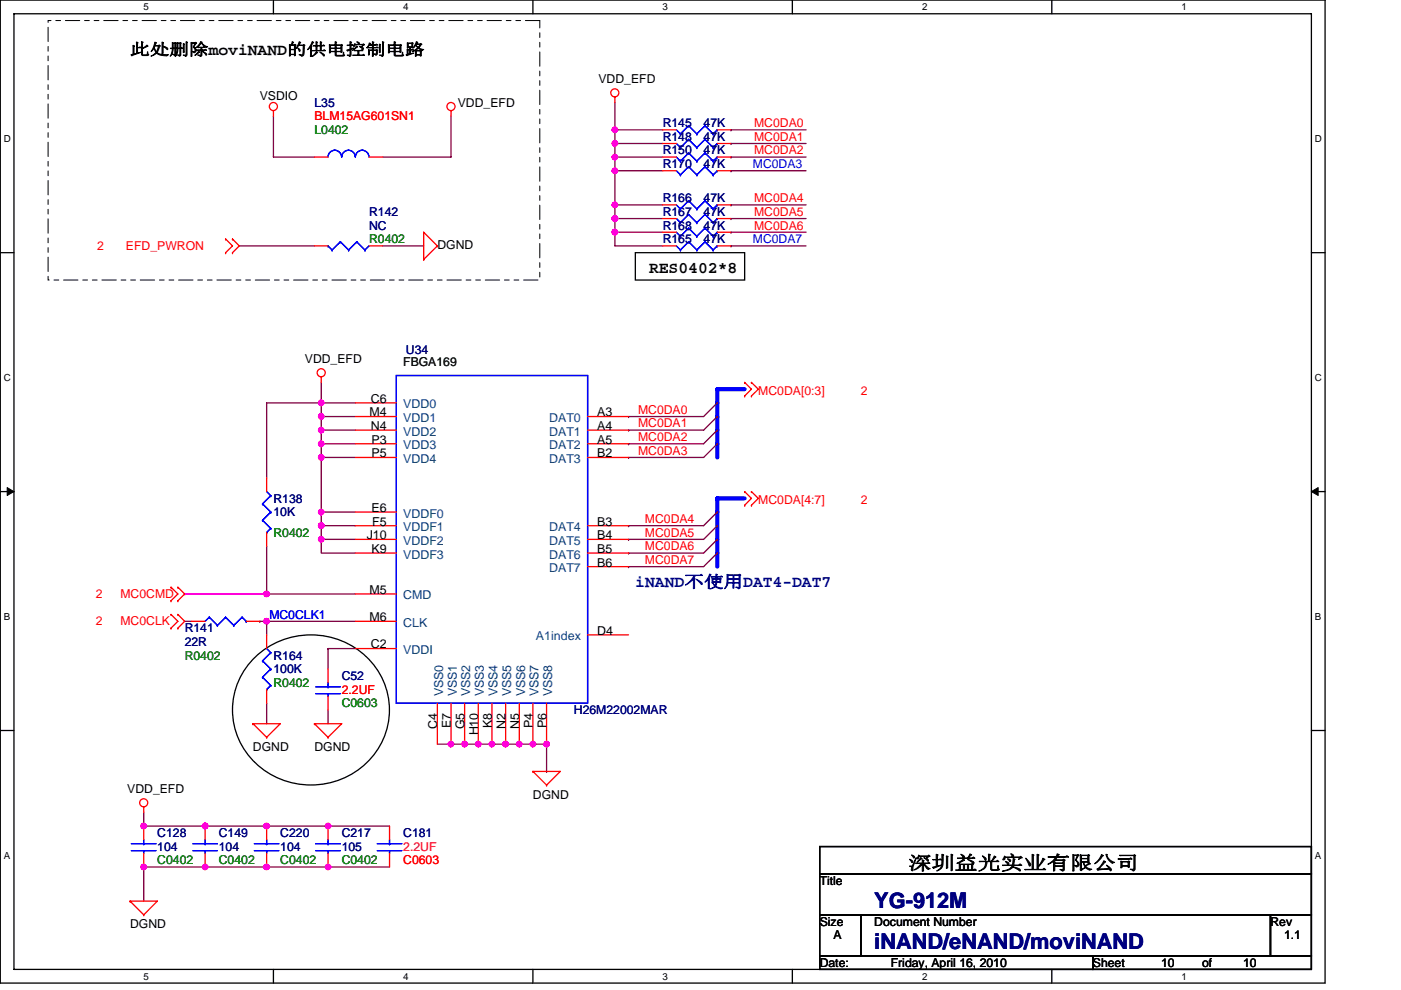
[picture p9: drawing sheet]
<svg xmlns="http://www.w3.org/2000/svg" width="297mm" height="210mm" viewBox="0 0 297 210" stroke-linecap="round" stroke-linejoin="round" font-family="sans-serif">
<path d="M.1 0h280.8v208.5h-280.8zM3 2.9h275v202.7h-275z" fill="none" stroke="#000" stroke-width=".28"/>
<g fill="#fff">
<path d="M30.5 .3h1.1v2.3h-1.1z"/>
<path d="M30.5 205.9h1.1v2.3h-1.1z"/>
</g>
<path d="M58 0v2.9M58 205.6v2.9" fill="none" stroke="#000" stroke-width=".28"/>
<g fill="#fff">
<path d="M85.5 .3h1.1v2.3h-1.1z"/>
<path d="M85.5 205.9h1.1v2.3h-1.1z"/>
</g>
<path d="M113 0v2.9M113 205.6v2.9" fill="none" stroke="#000" stroke-width=".28"/>
<g fill="#fff">
<path d="M140.5 .3h1.1v2.3h-1.1z"/>
<path d="M140.5 205.9h1.1v2.3h-1.1z"/>
</g>
<path d="M168 0v2.9M168 205.6v2.9" fill="none" stroke="#000" stroke-width=".28"/>
<g fill="#fff">
<path d="M195.5 .3h1.2v2.3h-1.2z"/>
<path d="M195.5 205.9h1.2v2.3h-1.2z"/>
</g>
<path d="M223 0v2.9M223 205.6v2.9" fill="none" stroke="#000" stroke-width=".28"/>
<g fill="#fff">
<path d="M250.5 .3h1.2v2.3h-1.2z"/>
<path d="M250.5 205.9h1.2v2.3h-1.2z"/>
<path d="M.8 28.3h1.5v2.3h-1.5z"/>
<path d="M278.8 28.3h1.5v2.3h-1.5z"/>
<path d="M.8 78.9h1.5v2.3h-1.5z"/>
<path d="M278.8 78.9h1.5v2.3h-1.5z"/>
</g>
<path d="M.1 53.6h2.9M278 53.6h2.9" fill="none" stroke="#000" stroke-width=".28"/>
<g fill="#fff">
<path d="M.8 129.6h1.4v2.3h-1.4z"/>
<path d="M278.8 129.6h1.4v2.3h-1.4z"/>
</g>
<path d="M.1 104.3h2.9M278 104.3h2.9" fill="none" stroke="#000" stroke-width=".28"/>
<path d="M1.5 103.4l1.5 .9-1.5 .8zM278 104.3l1.5-.9v1.7z" fill="#000" stroke="#000" stroke-width=".21"/>
<g fill="#fff">
<path d="M.8 180.3h1.4v2.3h-1.4z"/>
<path d="M278.8 180.3h1.4v2.3h-1.4z"/>
</g>
<path d="M134.7 53.6h23.2v5.8h-23.2zM54.2 139.3a17 17 0 0 1 27.6 6.5 16 16 0 0 1-14.2 20.6 16.2 16.2 0 0 1-18-19 15.7 15.7 0 0 1 4.6-8.1zM.1 154.9h2.9M278 154.9h2.9M173.8 179.6h104.2v5.7h-104.2zM173.8 194h8.7v8.7h-8.7zM173.8 185.3h104.2v8.7h-104.2zM182.5 194h86.9v8.7h-86.9zM269.4 194h8.6v8.7h-8.6zM173.8 202.7h57.9v2.9h-57.9zM231.7 202.7h46.3v2.9h-46.3z" fill="none" stroke="#000" stroke-width=".28"/>
<g fill="none" stroke="#800040" stroke-width=".28">
<path d="M58 24.6v8.7h8.7M95.6 24.6v8.7h-14.5M130.4 36.2v7.3M130.4 36.2h.1M130.4 21.7v5.8h10.1M130.4 27.5v2.9h10.1M130.4 27.5h.1M130.4 30.4v2.9h10.1M130.4 30.4h.1M130.4 33.3h.1M130.4 36.2h10.1M130.4 33.3v2.9"/>
<path d="M155 27.5h.1M155 30.4h.1M155 33.3h.1M155 36.2h.1M155 36.2h15.9M155 27.5h15.9M155 30.4h15.9M155 33.3h15.9M50.7 52.2h16M81.1 52.2h8.7M130.4 49.3v2.9h10.1M130.4 43.5h10.1"/>
<path d="M130.4 49.3h.1M130.4 43.5v2.9h10.1M130.4 43.5h.1M130.4 49.3h10.1M130.4 46.4v2.9M155 43.5h.1M155 46.4h.1M155 49.3h.1M155 52.2h.1M155 49.3h15.9M155 43.5h15.9M155 46.4h15.9"/>
<path d="M155 52.2h15.9M56.5 85.4h.1M56.5 85.4h11.6M56.5 85.4v16M68.1 85.4h.1M68.1 85.4v2.9h7.3M68.1 88.3v2.9h7.3M68.1 88.3h.1M68.1 91.2v2.9h7.3M68.1 91.2h.1M68.1 94.1v2.9h7.3M68.1 94.1h.1"/>
<path d="M68.1 97h.1M68.1 81.1v4.3M68.1 85.4h7.3M68.1 97v17.4M133.3 88.3h.1M133.3 97h.1M133.3 94.1h.1M133.3 91.2h.1M152.1 88.3h.1M152.1 85.4h.1M152.1 91.2h.1M152.1 94.1h.1"/>
<path d="M152.1 85.4l-2.9 2.9h-15.9M152.1 94.1l-2.9 2.9h-15.9M152.1 91.2l-2.9 2.9h-15.9M152.1 88.3l-2.9 2.9h-15.9M56.5 115.8v10.2h18.9M68.1 114.4h.1M68.1 114.4v2.9h7.3M68.1 111.5h7.3M68.1 108.6h7.3M68.1 108.6h.1M68.1 111.5h.1M68.1 114.4h7.3"/>
<path d="M133.3 117.3h.1M133.3 114.4h.1M133.3 111.5h.1M152.1 108.6h.1M152.1 114.4h.1M152.1 117.3h.1M152.1 111.5h.1M152.1 111.5l-2.9 2.9h-15.9M152.1 114.4l-2.9 2.9h-15.9M152.1 108.6l-2.9 2.9h-15.9M152.1 117.3l-2.9 2.9h-15.9M39.2 131.8h1.4"/>
<path d="M55.1 131.8h1.4v2.9M55.1 131.8h.1M56.5 131.8h.1M56.5 131.8h18.9M69.6 137.6v4.3M69.6 137.6h.1M69.6 137.6h5.8M133.3 120.2h.1M56.5 149.1v4.4M69.6 150.6v2.9M92.7 157.8h20.3M95.6 157.8h.1"/>
<path d="M98.5 157.8h.1M101.4 157.8h.1M104.3 157.8h.1M107.2 157.8h.1M110.1 157.8h.1M113 157.8h2.9v5.8M113 157.8h.1M30.5 175.2h.1M30.5 172.3v2.9M30.5 175.2h52.1M43.5 175.2h.1M56.5 175.2h.1"/>
<path d="M69.6 175.2h.1M115.9 163.6h.1M30.5 183.9v7.2M30.5 183.9h.1M30.5 183.9h52.1M43.5 183.9h.1M56.5 183.9h.1M69.6 183.9h.1"/>
</g>
<path d="M157.9 82.5h-5.8v14.5M152.1 105.7v14.5M152.1 105.7h5.8M152.1 105.7h.1" fill="none" stroke="#00f" stroke-width=".87"/>
<g fill="#f0f" stroke="#f0f" stroke-width=".28">
<path d="M56.4 125.9l.2 .1z" fill-rule="evenodd"/>
<path d="M39.1 125.9l.1 .1z" fill-rule="evenodd"/>
<circle cx="130.4" cy="36.2" r=".57"/>
<circle cx="130.4" cy="27.5" r=".57"/>
<circle cx="130.4" cy="30.4" r=".57"/>
<circle cx="130.4" cy="49.2" r=".57"/>
<circle cx="130.4" cy="46.3" r=".57"/>
<circle cx="130.4" cy="43.5" r=".57"/>
<circle cx="68.1" cy="85.4" r=".57"/>
<circle cx="68.1" cy="114.4" r=".57"/>
<circle cx="68.1" cy="88.3" r=".57"/>
<circle cx="68.1" cy="91.2" r=".57"/>
<circle cx="68.1" cy="94.1" r=".57"/>
<circle cx="56.5" cy="126" r=".57"/>
<circle cx="69.6" cy="183.9" r=".57"/>
<circle cx="30.5" cy="183.9" r=".57"/>
<circle cx="69.6" cy="175.2" r=".57"/>
<circle cx="43.5" cy="175.2" r=".57"/>
<circle cx="30.5" cy="175.2" r=".57"/>
<circle cx="130.4" cy="33.3" r=".57"/>
<circle cx="68.1" cy="111.5" r=".57"/>
<circle cx="68.1" cy="108.6" r=".57"/>
<circle cx="68.1" cy="97" r=".57"/>
<circle cx="115.9" cy="157.8" r=".57"/>
<circle cx="95.6" cy="157.8" r=".57"/>
<circle cx="107.2" cy="157.8" r=".57"/>
<circle cx="104.3" cy="157.8" r=".57"/>
<circle cx="113" cy="157.8" r=".57"/>
<circle cx="101.4" cy="157.8" r=".57"/>
<circle cx="110.1" cy="157.8" r=".57"/>
<circle cx="98.5" cy="157.8" r=".57"/>
<circle cx="56.5" cy="131.8" r=".57"/>
<circle cx="43.5" cy="183.9" r=".57"/>
<circle cx="56.5" cy="175.2" r=".57"/>
<circle cx="56.5" cy="183.9" r=".57"/>
</g>
<path d="M39.2 126h.1M39.2 126h17.3" fill="none" stroke="#f0f" stroke-width=".28"/>
<g fill="none" stroke="#f00" stroke-width=".28">
<path d="M58 23.5v1.1M66.7 33.3h2.9M78.2 33.3h2.9M95.6 23.5v1.1M130.4 20.6v1.1M140.5 36.2h2.9M140.5 33.3h2.9M140.5 27.5h2.9M140.5 30.4h2.9M152.1 36.2h2.9M152.1 33.3h2.9M152.1 27.5h2.9"/>
<path d="M152.1 30.4h2.9M47.8 53.6h.1M47.8 50.7h.1M47.8 50.7l1.5 1.5-1.5 1.4M49.3 50.7h.1M49.3 53.6h.1M49.3 50.7l1.4 1.5-1.4 1.4M66.7 52.2h2.9M78.2 52.2h2.9M89.8 55h.1M92.7 52.2l-2.9-2.9v5.7M92.7 52.2h.1"/>
<path d="M92.7 52.2l-2.9 2.8M140.5 46.4h2.9M140.5 49.3h2.9M140.5 52.2h2.9M140.5 43.5h2.9M152.1 46.4h2.9M152.1 49.3h2.9M152.1 52.2h2.9M152.1 43.5h2.9M68.1 79.9v1.2M75.4 85.4h8.6M75.4 88.3h8.6"/>
<path d="M75.4 91.2h8.6M75.4 94.1h8.6M75.4 97h8.6M124.6 88.3h8.7M124.6 91.2h8.7M124.6 94.1h8.7M124.6 97h8.7M157.9 81.1h.1M157.9 84h.1M157.9 81.1l1.4 1.4-1.4 1.5M159.3 81.1h.1M159.3 84h.1"/>
<path d="M159.3 81.1l1.5 1.4-1.5 1.5M56.5 101.4v2.9M56.5 112.9v2.9M75.4 108.6h8.6M75.4 111.5h8.6M75.4 114.4h8.6M75.4 117.3h8.6M124.6 111.5h8.7M124.6 114.4h8.7M124.6 117.3h8.7M157.9 104.3h.1M157.9 107.2h.1"/>
<path d="M157.9 104.3l1.4 1.4-1.4 1.5M159.3 104.3h.1M159.3 107.2h.1M159.3 104.3l1.5 1.4-1.5 1.5M36.3 127.4h.1M36.3 124.5h.1M36.3 133.2h.1M36.3 130.3h.1M36.3 124.5l1.4 1.5-1.4 1.4M36.3 130.3l1.4 1.5-1.4 1.4M37.7 124.5h.1M37.7 127.4h.1"/>
<path d="M37.7 130.3h.1M37.7 133.2h.1M37.7 124.5l1.5 1.5-1.5 1.4M37.7 130.3l1.5 1.5-1.5 1.4M40.6 131.8h2.9M52.2 131.8h2.9M56.5 134.7v2.9M75.4 126h8.6M75.4 131.8h8.6M75.4 137.6h8.6M124.6 120.2h8.7M124.6 134.7h8.7"/>
<path d="M53.6 153.5h5.8l-2.9 2.9M53.6 153.5h.1M53.6 153.5l2.9 2.9M56.5 156.4h.1M56.5 146.3v2.8M66.7 153.5h5.8l-2.9 2.9M66.7 153.5h.1M66.7 153.5l2.9 2.9M69.6 156.4h.1M69.6 141.9v2.9M69.6 147.7v2.9M92.7 149.1v8.7"/>
<path d="M95.6 149.1v8.7M98.5 149.1v8.7M101.4 149.1v8.7M104.3 149.1v8.7M107.2 149.1v8.7M110.1 149.1v8.7M113 149.1v8.7M115.9 149.1v8.7M30.5 171.2v1.1M30.5 175.2v2.9M43.5 175.2v2.9M56.5 175.2v2.9"/>
<path d="M69.6 175.2v2.9M82.6 175.2v2.9M113 163.6h5.8l-2.9 2.9M113 163.6h.1M113 163.6l2.9 2.9M115.9 166.5h.1M27.6 191.1h5.8l-2.9 2.9M27.6 191.1h.1M27.6 191.1l2.9 2.9M30.5 194h.1M30.5 181v2.9M43.5 181v2.9"/>
<path d="M56.5 181v2.9M69.6 181v2.9M82.6 181v2.9"/>
<circle cx="130.4" cy="19.7" r=".86"/>
<circle cx="58" cy="22.6" r=".86"/>
<circle cx="95.6" cy="22.6" r=".86"/>
<circle cx="68.1" cy="79.1" r=".86"/>
<circle cx="30.5" cy="170.3" r=".86"/>
</g>
<path d="M10.2 4.4h104.2v55h-104.2z" fill="none" stroke="#000" stroke-width=".21" stroke-dasharray="3 1 1 1 1 1"/>
<g fill="none" stroke="#00f" stroke-width=".28">
<path d="M69.6 33.3a1.43 1.43 0 0 1 1.4-1.4 1.45 1.45 0 0 1 1.4 1.4M72.5 33.3a1.43 1.43 0 0 1 1.4-1.4 1.45 1.45 0 0 1 1.4 1.4M75.4 33.3a1.42 1.42 0 0 1 1.4-1.4 1.45 1.45 0 0 1 1.4 1.4M143.4 36.2l.9 .9M143.4 27.5l.9 .9M143.4 30.4l.9 .9M143.4 33.3l.9 .9M144.3 37.1h.1M144.3 28.4h.1M144.3 31.3h.1M144.3 34.2h.1M146 35.3h.1"/>
<path d="M146 26.7h.1M146 29.6h.1M146 32.4h.1M146 35.3l-1.7 1.8M146 35.3l1.7 1.8M146 26.7l-1.7 1.7M146 26.7l1.7 1.7M146 29.6l-1.7 1.7M146 29.6l1.7 1.7M146 32.4l-1.7 1.8M146 32.4l1.7 1.8M147.7 37.1h.1"/>
<path d="M147.7 28.4h.1M147.7 31.3h.1M147.7 34.2h.1M149.5 35.3h.1M149.5 26.7h.1M149.5 29.6h.1M149.5 32.4h.1M149.5 35.3l-1.8 1.8M149.5 35.3l1.7 1.8M149.5 26.7l-1.8 1.7M149.5 26.7l1.7 1.7M149.5 29.6l-1.8 1.7"/>
<path d="M149.5 29.6l1.7 1.7M149.5 32.4l-1.8 1.8M149.5 32.4l1.7 1.8M151.2 37.1h.1M151.2 28.4h.1M151.2 31.3h.1M151.2 34.2h.1M152.1 36.2h.1M152.1 27.5h.1M152.1 30.4h.1M152.1 33.3h.1M152.1 36.2l-.9 .9"/>
<path d="M152.1 27.5l-.9 .9M152.1 30.4l-.9 .9M152.1 33.3l-.9 .9M69.6 52.2h.1M69.6 52.2l.8 .8M70.4 53h.1M72.2 51.3h.1M72.2 51.3l1.7 1.7M72.2 51.3l-1.8 1.7M73.9 53h.1M75.6 51.3h.1M75.6 51.3l1.8 1.7"/>
<path d="M75.6 51.3l-1.7 1.7M77.4 53h.1M78.2 52.2l-.8 .8M143.4 46.4l.9 .8M143.4 49.3l.9 .8M143.4 52.2l.9 .8M143.4 43.5l.9 .8M144.3 47.2h.1M144.3 50.1h.1M144.3 53h.1M144.3 44.3h.1M146 45.5h.1"/>
<path d="M146 48.4h.1M146 51.3h.1M146 42.6h.1M146 45.5l-1.7 1.7M146 45.5l1.7 1.7M146 48.4l-1.7 1.7M146 48.4l1.7 1.7M146 51.3l-1.7 1.7M146 51.3l1.7 1.7M146 42.6l-1.7 1.7M146 42.6l1.7 1.7M147.7 47.2h.1"/>
<path d="M147.7 50.1h.1M147.7 53h.1M147.7 44.3h.1M149.5 45.5h.1M149.5 48.4h.1M149.5 51.3h.1M149.5 42.6h.1M149.5 45.5l-1.8 1.7M149.5 45.5l1.7 1.7M149.5 48.4l-1.8 1.7M149.5 48.4l1.7 1.7M149.5 51.3l-1.8 1.7"/>
<path d="M149.5 51.3l1.7 1.7M149.5 42.6l-1.8 1.7M149.5 42.6l1.7 1.7M151.2 47.2h.1M151.2 50.1h.1M151.2 53h.1M151.2 44.3h.1M152.1 46.4h.1M152.1 49.3h.1M152.1 52.2h.1M152.1 43.5h.1M152.1 46.4l-.9 .8"/>
<path d="M152.1 49.3l-.9 .8M152.1 52.2l-.9 .8M152.1 43.5l-.9 .8M84 79.7h40.6v69.4h-40.6zM55.7 106.9h.1M55.7 110.3h.1M55.7 106.9l1.7 1.7M55.7 110.3l1.7 1.8M56.5 112.9h.1M56.5 104.3l.9 .8M57.4 105.1h.1M57.4 108.6h.1"/>
<path d="M57.4 112.1h.1M57.4 105.1l-1.7 1.8M57.4 108.6l-1.7 1.7M57.4 112.1l-.9 .8M44.4 130.9h.1M44.4 130.9l-.9 .9M44.4 130.9l1.7 1.8M46.1 132.7h.1M47.8 130.9h.1M47.8 130.9l-1.7 1.8M47.8 130.9l1.8 1.8M49.6 132.7h.1"/>
<path d="M51.3 130.9h.1M51.3 130.9l-1.7 1.8M51.3 130.9l.9 .9M52.2 131.8h.1M56.5 137.6l.9 .8M57.4 138.4h.1M57.4 138.4l-1.7 1.8M55.7 140.2h.1M55.7 143.6h.1M55.7 140.2l1.7 1.7M55.7 143.6l1.7 1.8M56.5 146.3h.1"/>
<path d="M57.4 141.9h.1M57.4 145.4h.1M57.4 141.9l-1.7 1.7M57.4 145.4l-.9 .9M66.9 145.7h5.3M66.9 147.1h5.3M69.6 147.1v.6M69.6 145.7h.1M69.6 144.8v.9M27.9 179h5.2M30.5 179h.1M30.5 178.1v.9"/>
<path d="M40.9 179h5.2M43.5 179h.1M43.5 178.1v.9M53.9 179h5.2M56.5 179h.1M56.5 178.1v.9M66.9 179h5.3M69.6 179h.1M69.6 178.1v.9M80 179h5.2M82.6 179h.1M82.6 178.1v.9"/>
<path d="M27.9 180.4h5.2M30.5 180.4v.6M40.9 180.4h5.2M43.5 180.4v.6M53.9 180.4h5.2M56.5 180.4v.6M66.9 180.4h5.3M69.6 180.4v.6M80 180.4h5.2M82.6 180.4v.6"/>
</g>
<g font-size="4.6" fill="#000080">
<text x="185.4" y="192.5">YG-912M</text>
<text x="185.4" y="201.2">iNAND/eNAND/moviNAND</text>
</g>
<text font-size="4" x="192.6" y="184.4">深圳益光实业有限公司</text>
<g font-size="3.5">
<text x="27.6" y="11.6">此处删除moviNAND的供电控制电路</text>
<text x="137.6" y="58">RES0402*8</text>
</g>
<text font-size="3.5" fill="#000080" x="134.7" y="124.6">iNAND不使用DAT4-DAT7</text>
<g font-size="2.6">
<text x="126.9" y="17.7">VDD_EFD</text>
<text x="55.1" y="21.2">VSDIO</text>
<text x="97.1" y="22.6">VDD_EFD</text>
<text x="92.7" y="52.7">DGND</text>
<text x="64.6" y="77.1">VDD_EFD</text>
<text x="78.3" y="88.3">M4</text>
<text x="78.6" y="85.4">C6</text>
<text x="126.6" y="88.3">A3</text>
<text x="78.6" y="91.2">N4</text>
<text x="78.8" y="94.1">P3</text>
<text x="126.6" y="91.2">A4</text>
<text x="126.6" y="94.1">A5</text>
<text x="78.8" y="97">P5</text>
<text x="126.6" y="97">B2</text>
<text x="78.8" y="108.6">E6</text>
<text x="78.9" y="111.5">F5</text>
<text x="126.6" y="111.5">B3</text>
<text x="77.8" y="114.4">J10</text>
<text x="78.8" y="117.3">K9</text>
<text x="126.6" y="114.4">B4</text>
<text x="126.6" y="117.3">B5</text>
<text x="78.3" y="126">M5</text>
<text x="126.6" y="120.2">B6</text>
<text x="78.3" y="131.8">M6</text>
<text x="78.6" y="137.5">C2</text>
<text x="126.6" y="134.6">D4</text>
<text x="92.7" y="154.5" transform="rotate(-90 92.7 154.5)">C4</text>
<text x="95.6" y="154.4" transform="rotate(-90 95.6 154.4)">E7</text>
<text x="98.5" y="154.7" transform="rotate(-90 98.5 154.7)">G5</text>
<text x="101.4" y="156" transform="rotate(-90 101.4 156)">H10</text>
<text x="104.3" y="154.4" transform="rotate(-90 104.3 154.4)">K8</text>
<text x="107.2" y="154.5" transform="rotate(-90 107.2 154.5)">N2</text>
<text x="110.1" y="154.5" transform="rotate(-90 110.1 154.5)">N5</text>
<text x="113" y="154.4" transform="rotate(-90 113 154.4)">P4</text>
<text x="115.9" y="154.4" transform="rotate(-90 115.9 154.4)">P6</text>
<text x="53.6" y="159.3">DGND</text>
<text x="66.7" y="159.3">DGND</text>
<text x="27" y="168.3">VDD_EFD</text>
<text x="113" y="169.4">DGND</text>
<text x="173.8" y="187.7">Title</text>
<text x="27.6" y="196.9">DGND</text>
<text x="173.8" y="196.4">Size</text>
<text x="185.4" y="196.4">Document Number</text>
<text x="269.4" y="196.4">Rev</text>
<text x="176.7" y="199.3">A</text>
<text x="272.2" y="199.3">1.1</text>
<text x="173.8" y="205">Date:</text>
<text x="188.9" y="205">Friday, April 16, 2010</text>
<text x="231.7" y="205">Sheet</text>
<text x="246.2" y="205">10</text>
<text x="254.9" y="205">of</text>
<text x="263.6" y="205">10</text>
</g>
<g font-size="2.6" fill="#000080">
<text x="66.7" y="22.6">L35</text>
<text x="140.5" y="27">R145</text>
<text x="140.5" y="29.9">R148</text>
<text x="149.2" y="27">47K</text>
<text x="149.2" y="29.9">47K</text>
<text x="140.5" y="35.6">R170</text>
<text x="140.5" y="32.8">R150</text>
<text x="149.2" y="35.6">47K</text>
<text x="149.2" y="32.8">47K</text>
<text x="78.2" y="45.8">R142</text>
<text x="140.5" y="45.8">R167</text>
<text x="140.5" y="42.9">R166</text>
<text x="149.2" y="45.8">47K</text>
<text x="149.2" y="42.9">47K</text>
<text x="78.2" y="48.7">NC</text>
<text x="140.5" y="48.7">R168</text>
<text x="140.5" y="51.6">R165</text>
<text x="149.2" y="48.7">47K</text>
<text x="149.2" y="51.6">47K</text>
<text x="86.1" y="75">U34</text>
<text x="58" y="106.6">R138</text>
<text x="58" y="109.5">10K</text>
<text x="39.2" y="134.1">R141</text>
<text x="39.2" y="137">22R</text>
<text x="58" y="139.9">R164</text>
<text x="58" y="142.8">100K</text>
<text x="72.5" y="144.2">C52</text>
<text x="121.7" y="151.5">H26M22002MAR</text>
<text x="33.4" y="177.5">C128</text>
<text x="46.4" y="177.5">C149</text>
<text x="59.4" y="177.5">C220</text>
<text x="72.5" y="177.5">C217</text>
<text x="85.5" y="177.5">C181</text>
<text x="33.4" y="180.4">104</text>
<text x="46.4" y="180.4">104</text>
<text x="59.4" y="180.4">104</text>
<text x="72.5" y="180.4">105</text>
</g>
<g font-size="2.6" fill="#f00">
<text x="66.7" y="25.5">BLM15AG601SN1</text>
<text x="159.9" y="27">MC0DA0</text>
<text x="159.9" y="29.9">MC0DA1</text>
<text x="159.9" y="32.7">MC0DA2</text>
<text x="159.9" y="42.9">MC0DA4</text>
<text x="159.9" y="45.8">MC0DA5</text>
<text x="20.6" y="53">2</text>
<text x="26.7" y="53">EFD_PWRON</text>
<text x="159.9" y="48.7">MC0DA6</text>
<text x="160.8" y="83.7">MC0DA[0:3]</text>
<text x="182.5" y="83.7">2</text>
<text x="135.3" y="87.8">MC0DA0</text>
<text x="135.3" y="93.6">MC0DA2</text>
<text x="135.3" y="90.7">MC0DA1</text>
<text x="135.3" y="96.5">MC0DA3</text>
<text x="160.8" y="106.9">MC0DA[4:7]</text>
<text x="182.5" y="106.9">2</text>
<text x="136.7" y="113.8">MC0DA5</text>
<text x="136.7" y="110.9">MC0DA4</text>
<text x="136.7" y="116.7">MC0DA6</text>
<text x="136.7" y="119.6">MC0DA7</text>
<text x="20.3" y="126.9">2</text>
<text x="25.5" y="126.9">MC0CMD</text>
<text x="20.3" y="132.7">2</text>
<text x="25.5" y="132.7">MC0CLK</text>
<text x="72.5" y="147.1">2.2UF</text>
<text x="85.5" y="183.3">C0603</text>
</g>
<g font-size="2.6" fill="#008000">
<text x="66.7" y="28.4">L0402</text>
<text x="78.2" y="51.6">R0402</text>
<text x="58" y="113.8">R0402</text>
<text x="39.2" y="139.9">R0402</text>
<text x="58" y="145.7">R0402</text>
<text x="72.5" y="150">C0603</text>
<text x="33.4" y="183.3">C0402</text>
<text x="46.4" y="183.3">C0402</text>
<text x="59.4" y="183.3">C0402</text>
<text x="72.5" y="183.3">C0402</text>
</g>
<g font-size="2.6" fill="#00f">
<text x="159.6" y="35.6">MC0DA3</text>
<text x="159.6" y="51.6">MC0DA7</text>
<text x="57.1" y="131.2">MC0CLK1</text>
</g>
<text font-size="2.6" fill="#004000" x="85.5" y="77.6">FBGA169</text>
<g font-size="2.6" fill="#004080">
<text x="85.5" y="86.6">VDD0</text>
<text x="85.5" y="89.5">VDD1</text>
<text x="116.4" y="89.5">DAT0</text>
<text x="85.5" y="92.4">VDD2</text>
<text x="85.5" y="95.3">VDD3</text>
<text x="116.4" y="92.4">DAT1</text>
<text x="116.4" y="95.3">DAT2</text>
<text x="85.5" y="98.2">VDD4</text>
<text x="116.4" y="98.2">DAT3</text>
<text x="85.5" y="109.8">VDDF0</text>
<text x="85.5" y="112.7">VDDF1</text>
<text x="116.4" y="112.7">DAT4</text>
<text x="85.5" y="115.6">VDDF2</text>
<text x="85.5" y="118.5">VDDF3</text>
<text x="116.4" y="115.6">DAT5</text>
<text x="116.4" y="118.5">DAT6</text>
<text x="116.4" y="121.3">DAT7</text>
<text x="85.5" y="127.1">CMD</text>
<text x="85.5" y="132.9">CLK</text>
<text x="113.6" y="135.8">A1index</text>
<text x="85.5" y="138.7">VDDI</text>
<text x="93.9" y="147.7" transform="rotate(-90 93.9 147.7)">VSS0</text>
<text x="96.8" y="147.7" transform="rotate(-90 96.8 147.7)">VSS1</text>
<text x="99.7" y="147.7" transform="rotate(-90 99.7 147.7)">VSS2</text>
<text x="102.6" y="147.7" transform="rotate(-90 102.6 147.7)">VSS3</text>
<text x="105.5" y="147.7" transform="rotate(-90 105.5 147.7)">VSS4</text>
<text x="108.4" y="147.7" transform="rotate(-90 108.4 147.7)">VSS5</text>
<text x="111.3" y="147.7" transform="rotate(-90 111.3 147.7)">VSS6</text>
<text x="114.2" y="147.7" transform="rotate(-90 114.2 147.7)">VSS7</text>
<text x="117.1" y="147.7" transform="rotate(-90 117.1 147.7)">VSS8</text>
</g>
<text font-size="2.6" fill="#ff0080" x="85.5" y="180.4">2.2UF</text>
<g font-size="2.1">
<text x="30.5" y="2.2">5</text>
<text x="85.5" y="2.2">4</text>
<text x="140.5" y="2.2">3</text>
<text x="195.5" y="2.2">2</text>
<text x="250.5" y="2.2">1</text>
<text x=".8" y="30.1">D</text>
<text x="278.8" y="30.1">D</text>
<text x=".8" y="80.8">C</text>
<text x="278.8" y="80.8">C</text>
<text x=".8" y="131.4">B</text>
<text x="278.8" y="131.4">B</text>
<text x=".8" y="182.1">A</text>
<text x="278.8" y="182.1">A</text>
<text x="30.5" y="207.8">5</text>
<text x="85.5" y="207.8">4</text>
<text x="140.5" y="207.8">3</text>
<text x="195.5" y="207.8">2</text>
<text x="250.5" y="207.8">1</text>
</g>
</svg>
